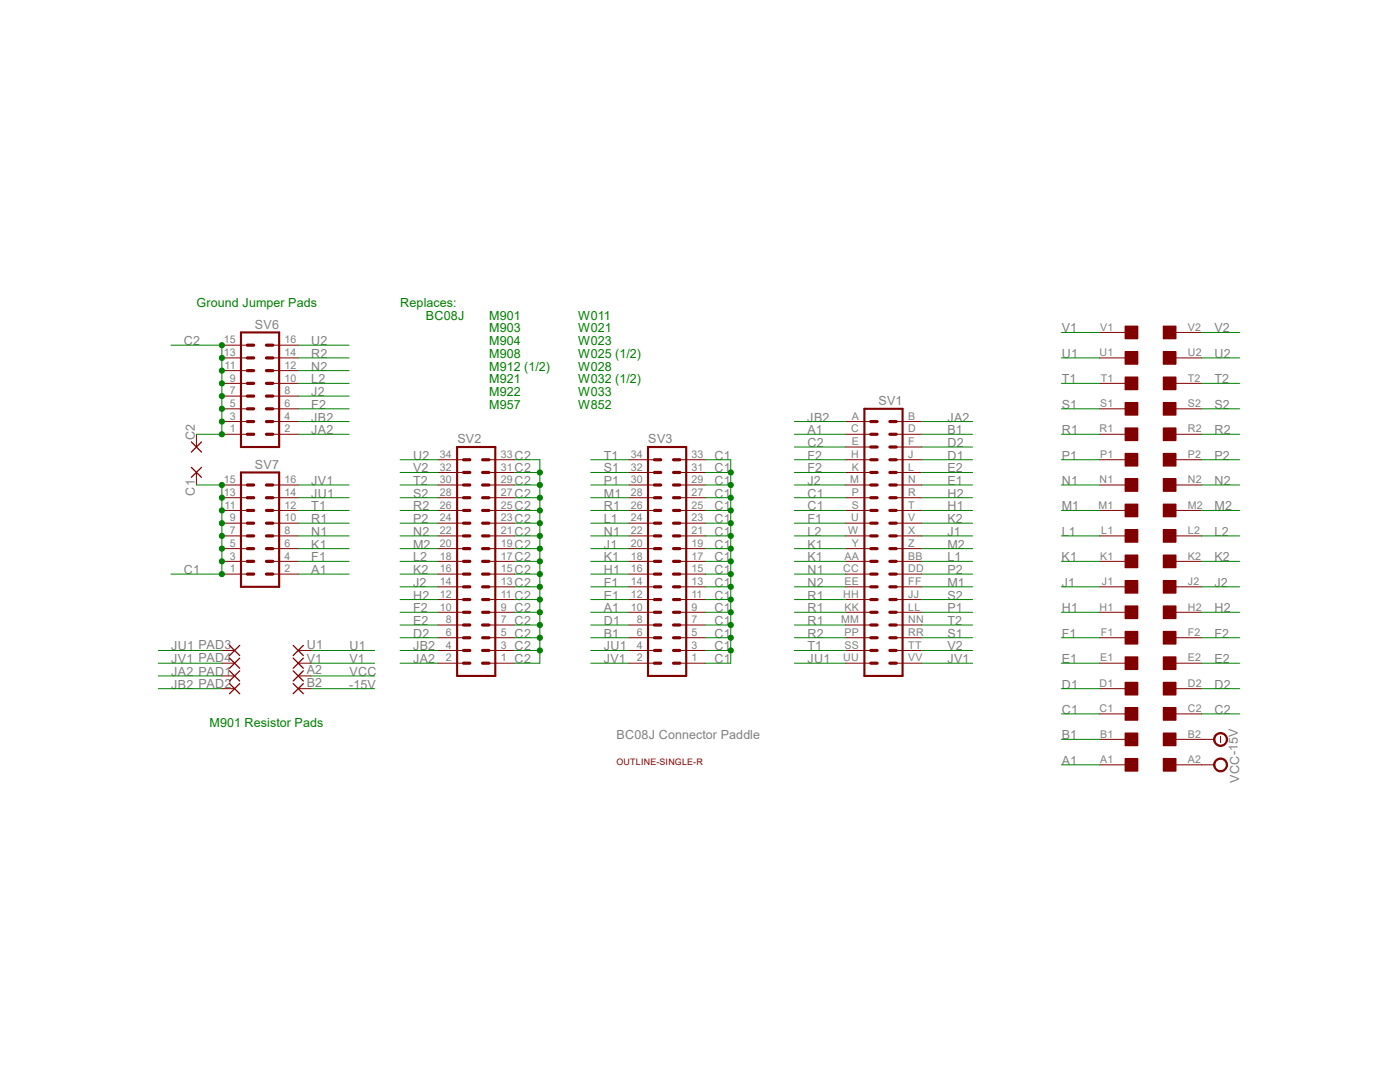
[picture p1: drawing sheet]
<svg xmlns="http://www.w3.org/2000/svg" width="279mm" height="216mm" viewBox="0 0 279 216" stroke-linecap="round" stroke-linejoin="round" font-family="sans-serif">
<path d="M91.2 89.2h7.6v45.7h-7.6zM129.3 89.2h7.6v45.7h-7.6z" fill="none" stroke="#800000" stroke-width=".42"/>
<g fill="none" stroke="#800000" stroke-width=".64">
<path d="M92.5 96.8h1.3M92.5 99.3h1.3M92.5 91.7h1.3M92.5 94.3h1.3M96.3 96.8h1.3M96.3 99.3h1.3M96.3 91.7h1.3M96.3 94.3h1.3M130.6 96.8h1.3M130.6 99.3h1.3M130.6 91.7h1.3M130.6 94.3h1.3"/>
<path d="M134.4 96.8h1.3M134.4 99.3h1.3M134.4 91.7h1.3M134.4 94.3h1.3M92.5 114.6h1.3M92.5 117.1h1.3M92.5 119.6h1.3M92.5 109.5h1.3M92.5 112h1.3M92.5 101.9h1.3M92.5 104.4h1.3M92.5 106.9h1.3"/>
<path d="M96.3 114.6h1.3M96.3 117.1h1.3M96.3 119.6h1.3M96.3 109.5h1.3M96.3 112h1.3M96.3 101.9h1.3M96.3 104.4h1.3M96.3 106.9h1.3M130.6 114.6h1.3M130.6 117.1h1.3M130.6 119.6h1.3M130.6 109.5h1.3"/>
<path d="M130.6 112h1.3M130.6 101.9h1.3M130.6 104.4h1.3M130.6 106.9h1.3M134.4 114.6h1.3M134.4 117.1h1.3M134.4 119.6h1.3M134.4 109.5h1.3M134.4 112h1.3M134.4 101.9h1.3M134.4 104.4h1.3M134.4 106.9h1.3"/>
<path d="M92.5 127.3h1.3M92.5 129.8h1.3M92.5 132.3h1.3M92.5 122.2h1.3M92.5 124.7h1.3M96.3 127.3h1.3M96.3 129.8h1.3M96.3 132.3h1.3M96.3 122.2h1.3M96.3 124.7h1.3M130.6 127.3h1.3M130.6 129.8h1.3"/>
<path d="M130.6 132.3h1.3M130.6 122.2h1.3M130.6 124.7h1.3M134.4 127.3h1.3M134.4 129.8h1.3M134.4 132.3h1.3M134.4 122.2h1.3M134.4 124.7h1.3"/>
</g>
<g fill="none" stroke="#800000" stroke-width=".2">
<path d="M87.4 99.3h5.1M87.4 96.8h5.1M87.4 94.3h5.1M87.4 91.7h5.1M97.6 99.3h5.1M97.6 96.8h5.1M97.6 94.3h5.1M97.6 91.7h5.1M125.5 99.3h5.1M125.5 96.8h5.1M125.5 94.3h5.1M125.5 91.7h5.1"/>
<path d="M135.7 99.3h5.1M135.7 96.8h5.1M135.7 94.3h5.1M135.7 91.7h5.1M87.4 119.6h5.1M87.4 117.1h5.1M87.4 114.6h5.1M87.4 112h5.1M87.4 109.5h5.1M87.4 106.9h5.1M87.4 104.4h5.1M87.4 101.9h5.1"/>
<path d="M97.6 119.6h5.1M97.6 117.1h5.1M97.6 114.6h5.1M97.6 112h5.1M97.6 109.5h5.1M97.6 106.9h5.1M97.6 104.4h5.1M97.6 101.9h5.1M125.5 119.6h5.1M125.5 117.1h5.1M125.5 114.6h5.1M125.5 112h5.1"/>
<path d="M125.5 109.5h5.1M125.5 106.9h5.1M125.5 104.4h5.1M125.5 101.9h5.1M135.7 119.6h5.1M135.7 117.1h5.1M135.7 114.6h5.1M135.7 112h5.1M135.7 109.5h5.1M135.7 106.9h5.1M135.7 104.4h5.1M135.7 101.9h5.1"/>
<path d="M87.4 132.3h5.1M87.4 129.8h5.1M87.4 127.3h5.1M87.4 124.7h5.1M87.4 122.2h5.1M97.6 132.3h5.1M97.6 129.8h5.1M97.6 127.3h5.1M97.6 124.7h5.1M97.6 122.2h5.1M125.5 132.3h5.1M125.5 129.8h5.1"/>
<path d="M125.5 127.3h5.1M125.5 124.7h5.1M125.5 122.2h5.1M135.7 132.3h5.1M135.7 129.8h5.1M135.7 127.3h5.1M135.7 124.7h5.1M135.7 122.2h5.1"/>
</g>
<path d="M242.5 151.7a1.39 1.39 0 0 1 2.3 .2 1.39 1.39 0 0 1-.8 2.1 1.39 1.39 0 0 1-1.8-1.4h.2a1.15 1.15 0 0 1 1.6-1.1 1.15 1.15 0 0 1 .4 1.9 1.15 1.15 0 0 1-1.9-.4l-.1-.4h-.2z" fill-rule="evenodd" fill="#800000"/>
<path d="M239.8 152.6h2.5M242.5 151.7a1.39 1.39 0 0 1 2.3 .2 1.39 1.39 0 0 1-.8 2.1 1.39 1.39 0 0 1-1.8-1.4h.2a1.15 1.15 0 0 1 1.6-1.1 1.15 1.15 0 0 1 .4 1.9 1.15 1.15 0 0 1-1.9-.4l-.1-.4h-.2zM243.6 146.9v1.3" fill="none" stroke="#800000" stroke-width=".2"/>
<path d="M242.5 146.6a1.4 1.4 0 0 1 2.3 .2 1.4 1.4 0 0 1-.8 2.1 1.4 1.4 0 0 1-1.8-1.4h.2a1.15 1.15 0 0 1 1.6-1 1.15 1.15 0 0 1 .4 1.8 1.15 1.15 0 0 1-1.9-.3l-.1-.5h-.2z" fill-rule="evenodd" fill="#800000"/>
<path d="M239.8 147.5h2.5M242.5 146.6a1.4 1.4 0 0 1 2.3 .2 1.4 1.4 0 0 1-.8 2.1 1.4 1.4 0 0 1-1.8-1.4h.2a1.15 1.15 0 0 1 1.6-1 1.15 1.15 0 0 1 .4 1.8 1.15 1.15 0 0 1-1.9-.3l-.1-.5h-.2z" fill="none" stroke="#800000" stroke-width=".2"/>
<path d="M232.2 105.7h2.5v2.5h-2.5z" fill-rule="evenodd" fill="#800000"/>
<path d="M232.2 105.7h2.5v2.5h-2.5zM234.7 106.9h5.1" fill="none" stroke="#800000" stroke-width=".2"/>
<path d="M232.2 100.6h2.5v2.5h-2.5z" fill-rule="evenodd" fill="#800000"/>
<path d="M232.2 100.6h2.5v2.5h-2.5zM234.7 101.9h5.1" fill="none" stroke="#800000" stroke-width=".2"/>
<path d="M232.2 95.5h2.5v2.5h-2.5z" fill-rule="evenodd" fill="#800000"/>
<path d="M232.2 95.5h2.5v2.5h-2.5zM234.7 96.8h5.1" fill="none" stroke="#800000" stroke-width=".2"/>
<path d="M232.2 90.5h2.5v2.5h-2.5z" fill-rule="evenodd" fill="#800000"/>
<path d="M232.2 90.5h2.5v2.5h-2.5zM234.7 91.7h5.1" fill="none" stroke="#800000" stroke-width=".2"/>
<path d="M232.2 85.4h2.5v2.5h-2.5z" fill-rule="evenodd" fill="#800000"/>
<path d="M232.2 85.4h2.5v2.5h-2.5zM234.7 86.7h5.1" fill="none" stroke="#800000" stroke-width=".2"/>
<path d="M232.2 80.3h2.5v2.5h-2.5z" fill-rule="evenodd" fill="#800000"/>
<path d="M232.2 80.3h2.5v2.5h-2.5zM234.7 81.6h5.1" fill="none" stroke="#800000" stroke-width=".2"/>
<path d="M232.2 75.2h2.5v2.6h-2.5z" fill-rule="evenodd" fill="#800000"/>
<path d="M232.2 75.2h2.5v2.6h-2.5zM234.7 76.5h5.1" fill="none" stroke="#800000" stroke-width=".2"/>
<path d="M232.2 110.7h2.5v2.6h-2.5z" fill-rule="evenodd" fill="#800000"/>
<path d="M232.2 110.7h2.5v2.6h-2.5zM234.7 112h5.1" fill="none" stroke="#800000" stroke-width=".2"/>
<path d="M232.2 115.8h2.5v2.6h-2.5z" fill-rule="evenodd" fill="#800000"/>
<path d="M232.2 115.8h2.5v2.6h-2.5zM234.7 117.1h5.1" fill="none" stroke="#800000" stroke-width=".2"/>
<path d="M232.2 120.9h2.5v2.5h-2.5z" fill-rule="evenodd" fill="#800000"/>
<path d="M232.2 120.9h2.5v2.5h-2.5zM234.7 122.2h5.1" fill="none" stroke="#800000" stroke-width=".2"/>
<path d="M232.2 126h2.5v2.5h-2.5z" fill-rule="evenodd" fill="#800000"/>
<path d="M232.2 126h2.5v2.5h-2.5zM234.7 127.3h5.1" fill="none" stroke="#800000" stroke-width=".2"/>
<path d="M232.2 131.1h2.5v2.5h-2.5z" fill-rule="evenodd" fill="#800000"/>
<path d="M232.2 131.1h2.5v2.5h-2.5zM234.7 132.3h5.1" fill="none" stroke="#800000" stroke-width=".2"/>
<path d="M232.2 136.1h2.5v2.6h-2.5z" fill-rule="evenodd" fill="#800000"/>
<path d="M232.2 136.1h2.5v2.6h-2.5zM234.7 137.4h5.1" fill="none" stroke="#800000" stroke-width=".2"/>
<path d="M232.2 141.2h2.5v2.5h-2.5z" fill-rule="evenodd" fill="#800000"/>
<path d="M232.2 141.2h2.5v2.5h-2.5zM234.7 142.5h5.1" fill="none" stroke="#800000" stroke-width=".2"/>
<path d="M232.2 70.1h2.5v2.6h-2.5z" fill-rule="evenodd" fill="#800000"/>
<path d="M232.2 70.1h2.5v2.6h-2.5zM234.7 71.4h5.1" fill="none" stroke="#800000" stroke-width=".2"/>
<path d="M232.2 65.1h2.5v2.5h-2.5z" fill-rule="evenodd" fill="#800000"/>
<path d="M232.2 65.1h2.5v2.5h-2.5zM234.7 66.3h5.1" fill="none" stroke="#800000" stroke-width=".2"/>
<path d="M232.2 146.3h2.5v2.5h-2.5z" fill-rule="evenodd" fill="#800000"/>
<path d="M232.2 146.3h2.5v2.5h-2.5zM234.7 147.5h5.1" fill="none" stroke="#800000" stroke-width=".2"/>
<path d="M232.2 151.3h2.5v2.6h-2.5z" fill-rule="evenodd" fill="#800000"/>
<path d="M232.2 151.3h2.5v2.6h-2.5zM234.7 152.6h5.1" fill="none" stroke="#800000" stroke-width=".2"/>
<path d="M224.5 110.7h2.6v2.6h-2.6z" fill-rule="evenodd" fill="#800000"/>
<path d="M219.5 112h5M224.5 110.7h2.6v2.6h-2.6z" fill="none" stroke="#800000" stroke-width=".2"/>
<path d="M224.5 105.7h2.6v2.5h-2.6z" fill-rule="evenodd" fill="#800000"/>
<path d="M219.5 106.9h5M224.5 105.7h2.6v2.5h-2.6z" fill="none" stroke="#800000" stroke-width=".2"/>
<path d="M224.5 100.6h2.6v2.5h-2.6z" fill-rule="evenodd" fill="#800000"/>
<path d="M219.5 101.9h5M224.5 100.6h2.6v2.5h-2.6z" fill="none" stroke="#800000" stroke-width=".2"/>
<path d="M224.5 95.5h2.6v2.5h-2.6z" fill-rule="evenodd" fill="#800000"/>
<path d="M219.5 96.8h5M224.5 95.5h2.6v2.5h-2.6z" fill="none" stroke="#800000" stroke-width=".2"/>
<path d="M224.5 90.5h2.6v2.5h-2.6z" fill-rule="evenodd" fill="#800000"/>
<path d="M219.5 91.7h5M224.5 90.5h2.6v2.5h-2.6z" fill="none" stroke="#800000" stroke-width=".2"/>
<path d="M224.5 85.4h2.6v2.5h-2.6z" fill-rule="evenodd" fill="#800000"/>
<path d="M219.5 86.7h5M224.5 85.4h2.6v2.5h-2.6z" fill="none" stroke="#800000" stroke-width=".2"/>
<path d="M224.5 80.3h2.6v2.5h-2.6z" fill-rule="evenodd" fill="#800000"/>
<path d="M219.5 81.6h5M224.5 80.3h2.6v2.5h-2.6z" fill="none" stroke="#800000" stroke-width=".2"/>
<path d="M224.5 75.2h2.6v2.6h-2.6z" fill-rule="evenodd" fill="#800000"/>
<path d="M219.5 76.5h5M224.5 75.2h2.6v2.6h-2.6z" fill="none" stroke="#800000" stroke-width=".2"/>
<path d="M224.5 70.1h2.6v2.6h-2.6z" fill-rule="evenodd" fill="#800000"/>
<path d="M219.5 71.4h5M224.5 70.1h2.6v2.6h-2.6z" fill="none" stroke="#800000" stroke-width=".2"/>
<path d="M224.5 65.1h2.6v2.5h-2.6z" fill-rule="evenodd" fill="#800000"/>
<path d="M219.5 66.3h5M224.5 65.1h2.6v2.5h-2.6z" fill="none" stroke="#800000" stroke-width=".2"/>
<path d="M224.5 115.8h2.6v2.6h-2.6z" fill-rule="evenodd" fill="#800000"/>
<path d="M219.5 117.1h5M224.5 115.8h2.6v2.6h-2.6z" fill="none" stroke="#800000" stroke-width=".2"/>
<path d="M224.5 120.9h2.6v2.5h-2.6z" fill-rule="evenodd" fill="#800000"/>
<path d="M219.5 122.2h5M224.5 120.9h2.6v2.5h-2.6z" fill="none" stroke="#800000" stroke-width=".2"/>
<path d="M224.5 126h2.6v2.5h-2.6z" fill-rule="evenodd" fill="#800000"/>
<path d="M219.5 127.3h5M224.5 126h2.6v2.5h-2.6z" fill="none" stroke="#800000" stroke-width=".2"/>
<path d="M224.5 131.1h2.6v2.5h-2.6z" fill-rule="evenodd" fill="#800000"/>
<path d="M219.5 132.3h5M224.5 131.1h2.6v2.5h-2.6z" fill="none" stroke="#800000" stroke-width=".2"/>
<path d="M224.5 136.1h2.6v2.6h-2.6z" fill-rule="evenodd" fill="#800000"/>
<path d="M219.5 137.4h5M224.5 136.1h2.6v2.6h-2.6z" fill="none" stroke="#800000" stroke-width=".2"/>
<path d="M224.5 141.2h2.6v2.5h-2.6z" fill-rule="evenodd" fill="#800000"/>
<path d="M219.5 142.5h5M224.5 141.2h2.6v2.5h-2.6z" fill="none" stroke="#800000" stroke-width=".2"/>
<path d="M224.5 146.3h2.6v2.5h-2.6z" fill-rule="evenodd" fill="#800000"/>
<path d="M219.5 147.5h5M224.5 146.3h2.6v2.5h-2.6z" fill="none" stroke="#800000" stroke-width=".2"/>
<path d="M224.5 151.3h2.6v2.6h-2.6z" fill-rule="evenodd" fill="#800000"/>
<g fill="none" stroke="#800000" stroke-width=".2">
<path d="M44.3 79h5.1M44.3 76.5h5.1M44.3 74h5.1M44.3 71.4h5.1M44.3 68.9h5.1M54.4 79h5.1M54.4 76.5h5.1M54.4 74h5.1M54.4 71.4h5.1M54.4 68.9h5.1M39.2 86.7v2.5M39.2 94.3v2.5"/>
<path d="M44.3 84.1h5.1M44.3 86.7h5.1M44.3 96.8h5.1M44.3 99.3h5.1M44.3 81.6h5.1M54.4 84.1h5.1M54.4 86.7h5.1M54.4 96.8h5.1M54.4 99.3h5.1M54.4 81.6h5.1M168.7 84.1h5.1M168.7 86.7h5.1"/>
<path d="M168.7 89.2h5.1M168.7 91.7h5.1M168.7 94.3h5.1M168.7 96.8h5.1M168.7 99.3h5.1M178.9 84.1h5M178.9 86.7h5M178.9 89.2h5M178.9 91.7h5M178.9 94.3h5M178.9 96.8h5M178.9 99.3h5"/>
<path d="M44.3 101.9h5.1M44.3 104.4h5.1M44.3 106.9h5.1M44.3 109.5h5.1M44.3 112h5.1M44.3 114.6h5.1M54.4 101.9h5.1M54.4 104.4h5.1M54.4 106.9h5.1M54.4 109.5h5.1M54.4 112h5.1M54.4 114.6h5.1"/>
<path d="M168.7 101.9h5.1M168.7 104.4h5.1M168.7 106.9h5.1M168.7 109.5h5.1M168.7 112h5.1M168.7 114.6h5.1M168.7 117.1h5.1M168.7 119.6h5.1M178.9 101.9h5M178.9 104.4h5M178.9 106.9h5M178.9 109.5h5"/>
<path d="M178.9 112h5M178.9 114.6h5M178.9 117.1h5M178.9 119.6h5M44.3 129.8h2.5M44.3 132.3h2.5M44.3 134.9h2.5M44.3 137.4h2.5M59.5 129.8h2.6M59.5 132.3h2.6M59.5 134.9h2.6M59.5 137.4h2.6"/>
<path d="M168.7 122.2h5.1M168.7 124.7h5.1M168.7 127.3h5.1M168.7 129.8h5.1M168.7 132.3h5.1M178.9 122.2h5M178.9 124.7h5M178.9 127.3h5M178.9 129.8h5M178.9 132.3h5M219.5 152.6h5M224.5 151.3h2.6v2.6h-2.6z"/>
</g>
<path d="M48.1 66.3h7.6v22.9h-7.6zM48.1 94.3h7.6v22.8h-7.6zM172.5 81.6h7.6v53.3h-7.6z" fill="none" stroke="#800000" stroke-width=".42"/>
<g fill="none" stroke="#800000" stroke-width=".64">
<path d="M49.4 76.5h1.2M49.4 79h1.2M49.4 68.9h1.2M49.4 71.4h1.2M49.4 74h1.2M53.2 76.5h1.2M53.2 79h1.2M53.2 68.9h1.2M53.2 71.4h1.2M53.2 74h1.2M49.4 86.7h1.2M49.4 84.1h1.2"/>
<path d="M49.4 99.3h1.2M49.4 96.8h1.2M49.4 81.6h1.2M53.2 86.7h1.2M53.2 84.1h1.2M53.2 99.3h1.2M53.2 96.8h1.2M53.2 81.6h1.2M173.8 89.2h1.2M173.8 86.7h1.2M173.8 84.1h1.2M173.8 94.3h1.2"/>
<path d="M173.8 91.7h1.2M173.8 99.3h1.2M173.8 96.8h1.2M177.6 89.2h1.3M177.6 86.7h1.3M177.6 84.1h1.3M177.6 94.3h1.3M177.6 91.7h1.3M177.6 99.3h1.3M177.6 96.8h1.3M49.4 101.9h1.2M49.4 106.9h1.2"/>
<path d="M49.4 104.4h1.2M49.4 114.6h1.2M49.4 112h1.2M49.4 109.5h1.2M53.2 101.9h1.2M53.2 106.9h1.2M53.2 104.4h1.2M53.2 114.6h1.2M53.2 112h1.2M53.2 109.5h1.2M173.8 101.9h1.2M173.8 106.9h1.2"/>
<path d="M173.8 104.4h1.2M173.8 114.6h1.2M173.8 112h1.2M173.8 109.5h1.2M173.8 119.6h1.2M173.8 117.1h1.2M177.6 101.9h1.3M177.6 106.9h1.3M177.6 104.4h1.3M177.6 114.6h1.3M177.6 112h1.3M177.6 109.5h1.3"/>
<path d="M177.6 119.6h1.3M177.6 117.1h1.3M173.8 124.7h1.2M173.8 122.2h1.2M173.8 127.3h1.2M173.8 129.8h1.2M173.8 132.3h1.2M177.6 124.7h1.3M177.6 122.2h1.3M177.6 127.3h1.3M177.6 129.8h1.3M177.6 132.3h1.3"/>
</g>
<g fill="none" stroke="#800000" stroke-width=".25">
<path d="M38.2 93.3l2 1.9M38.2 88.2l2 2M40.2 93.3l-2 1.9M40.2 88.2l-2 2M45.8 133.9l2 2M45.8 136.4l2 2M45.8 128.8l2 2M45.8 131.3l2 2M47.8 133.9l-2 2M47.8 136.4l-2 2M47.8 128.8l-2 2M47.8 131.3l-2 2"/>
<path d="M58.5 133.9l2 2M58.5 136.4l2 2M58.5 128.8l2 2M58.5 131.3l2 2M60.5 133.9l-2 2M60.5 136.4l-2 2M60.5 128.8l-2 2M60.5 131.3l-2 2"/>
</g>
<g fill="none" stroke="#008000" stroke-width=".2">
<path d="M34.1 68.9h10.2v17.8h-5.1M59.5 76.5h10.2M59.5 71.4h10.2M59.5 74h10.2M59.5 79h10.2M59.5 68.9h10.2M211.8 66.3h7.7M211.8 71.4h7.7M239.8 66.3h7.6M239.8 76.5h7.6M239.8 71.4h7.6M59.5 81.6h10.2"/>
<path d="M79.8 94.3h7.6M79.8 91.7h7.6M79.8 96.8h7.6M79.8 99.3h7.6M117.9 94.3h7.6M117.9 96.8h7.6M117.9 99.3h7.6M158.5 94.3h10.2M158.5 91.7h10.2M158.5 96.8h10.2M183.9 94.3h10.2M183.9 86.7h10.2"/>
<path d="M183.9 91.7h10.2M183.9 96.8h10.2M183.9 99.3h10.2M183.9 89.2h10.2M211.8 81.6h7.7M211.8 91.7h7.7M239.8 81.6h7.6M239.8 86.7h7.6M239.8 91.7h7.6M239.8 96.8h7.6M79.8 119.6h7.6M79.8 101.9h7.6"/>
<path d="M79.8 114.6h7.6M79.8 117.1h7.6M79.8 106.9h7.6M79.8 109.5h7.6M79.8 112h7.6M79.8 104.4h7.6M117.9 119.6h7.6M117.9 114.6h7.6M117.9 109.5h7.6M117.9 104.4h7.6M158.5 117.1h10.2M158.5 106.9h10.2"/>
<path d="M183.9 119.6h10.2M183.9 101.9h10.2M183.9 114.6h10.2M183.9 117.1h10.2M183.9 106.9h10.2M183.9 109.5h10.2M183.9 112h10.2M183.9 104.4h10.2M211.8 101.9h7.7M211.8 117.1h7.7M211.8 106.9h7.7M239.8 101.9h7.6"/>
<path d="M239.8 117.1h7.6M239.8 106.9h7.6M239.8 112h7.6M62.1 137.4h12.7M62.1 132.3h12.7M62.1 129.8h12.7M62.1 134.9h12.7M79.8 127.3h7.6M79.8 124.7h7.6M79.8 122.2h7.6M117.9 127.3h7.6M117.9 124.7h7.6"/>
<path d="M158.5 127.3h10.2M183.9 127.3h10.2M183.9 124.7h10.2M183.9 122.2h10.2M183.9 129.8h10.2M211.8 137.4h7.7M211.8 132.3h7.7M211.8 122.2h7.7M239.8 127.3h7.6M239.8 137.4h7.6M239.8 132.3h7.6M239.8 122.2h7.6"/>
<path d="M211.8 147.5h7.7"/>
</g>
<circle cx="44.3" cy="79" r=".51" fill="#008000"/>
<circle cx="44.3" cy="79" r=".51" fill="none" stroke="#008000" stroke-width=".2"/>
<circle cx="44.3" cy="76.5" r=".51" fill="#008000"/>
<circle cx="44.3" cy="76.5" r=".51" fill="none" stroke="#008000" stroke-width=".2"/>
<circle cx="44.3" cy="74" r=".51" fill="#008000"/>
<circle cx="44.3" cy="74" r=".51" fill="none" stroke="#008000" stroke-width=".2"/>
<circle cx="44.3" cy="71.4" r=".51" fill="#008000"/>
<circle cx="44.3" cy="71.4" r=".51" fill="none" stroke="#008000" stroke-width=".2"/>
<circle cx="44.3" cy="68.9" r=".51" fill="#008000"/>
<circle cx="44.3" cy="68.9" r=".51" fill="none" stroke="#008000" stroke-width=".2"/>
<circle cx="44.3" cy="81.6" r=".51" fill="#008000"/>
<circle cx="44.3" cy="81.6" r=".51" fill="none" stroke="#008000" stroke-width=".2"/>
<circle cx="44.3" cy="84.1" r=".51" fill="#008000"/>
<circle cx="44.3" cy="84.1" r=".51" fill="none" stroke="#008000" stroke-width=".2"/>
<circle cx="44.3" cy="86.7" r=".51" fill="#008000"/>
<g fill="none" stroke="#008000" stroke-width=".2">
<path d="M102.7 91.7h5v40.6h-5M102.7 94.3h5M102.7 96.8h5M102.7 99.3h5M102.7 119.6h5M102.7 117.1h5M102.7 101.9h5M102.7 104.4h5M102.7 106.9h5M102.7 109.5h5M102.7 112h5M102.7 114.6h5"/>
<path d="M102.7 129.8h5M102.7 127.3h5M102.7 122.2h5M102.7 124.7h5"/>
<circle cx="44.3" cy="86.7" r=".51"/>
</g>
<circle cx="107.7" cy="129.8" r=".51" fill="#008000"/>
<circle cx="107.7" cy="129.8" r=".51" fill="none" stroke="#008000" stroke-width=".2"/>
<circle cx="107.7" cy="127.3" r=".51" fill="#008000"/>
<circle cx="107.7" cy="127.3" r=".51" fill="none" stroke="#008000" stroke-width=".2"/>
<circle cx="107.7" cy="94.3" r=".51" fill="#008000"/>
<circle cx="107.7" cy="94.3" r=".51" fill="none" stroke="#008000" stroke-width=".2"/>
<circle cx="107.7" cy="96.8" r=".51" fill="#008000"/>
<circle cx="107.7" cy="96.8" r=".51" fill="none" stroke="#008000" stroke-width=".2"/>
<circle cx="107.7" cy="99.3" r=".51" fill="#008000"/>
<circle cx="107.7" cy="99.3" r=".51" fill="none" stroke="#008000" stroke-width=".2"/>
<circle cx="107.7" cy="101.9" r=".51" fill="#008000"/>
<circle cx="107.7" cy="101.9" r=".51" fill="none" stroke="#008000" stroke-width=".2"/>
<circle cx="107.7" cy="104.4" r=".51" fill="#008000"/>
<circle cx="107.7" cy="104.4" r=".51" fill="none" stroke="#008000" stroke-width=".2"/>
<circle cx="107.7" cy="106.9" r=".51" fill="#008000"/>
<circle cx="107.7" cy="106.9" r=".51" fill="none" stroke="#008000" stroke-width=".2"/>
<circle cx="107.7" cy="109.5" r=".51" fill="#008000"/>
<circle cx="107.7" cy="109.5" r=".51" fill="none" stroke="#008000" stroke-width=".2"/>
<circle cx="107.7" cy="112" r=".51" fill="#008000"/>
<circle cx="107.7" cy="112" r=".51" fill="none" stroke="#008000" stroke-width=".2"/>
<circle cx="107.7" cy="114.6" r=".51" fill="#008000"/>
<circle cx="107.7" cy="114.6" r=".51" fill="none" stroke="#008000" stroke-width=".2"/>
<circle cx="107.7" cy="117.1" r=".51" fill="#008000"/>
<circle cx="107.7" cy="117.1" r=".51" fill="none" stroke="#008000" stroke-width=".2"/>
<circle cx="107.7" cy="119.6" r=".51" fill="#008000"/>
<circle cx="107.7" cy="119.6" r=".51" fill="none" stroke="#008000" stroke-width=".2"/>
<circle cx="107.7" cy="122.2" r=".51" fill="#008000"/>
<circle cx="107.7" cy="122.2" r=".51" fill="none" stroke="#008000" stroke-width=".2"/>
<circle cx="107.7" cy="124.7" r=".51" fill="#008000"/>
<g fill="none" stroke="#008000" stroke-width=".2">
<path d="M39.2 96.8h5.1v17.8h-10.2M158.5 89.2h10.2M239.8 142.5h7.6"/>
<circle cx="107.7" cy="124.7" r=".51"/>
</g>
<circle cx="44.3" cy="114.6" r=".51" fill="#008000"/>
<circle cx="44.3" cy="114.6" r=".51" fill="none" stroke="#008000" stroke-width=".2"/>
<circle cx="44.3" cy="112" r=".51" fill="#008000"/>
<circle cx="44.3" cy="112" r=".51" fill="none" stroke="#008000" stroke-width=".2"/>
<circle cx="44.3" cy="109.5" r=".51" fill="#008000"/>
<circle cx="44.3" cy="109.5" r=".51" fill="none" stroke="#008000" stroke-width=".2"/>
<circle cx="44.3" cy="106.9" r=".51" fill="#008000"/>
<circle cx="44.3" cy="106.9" r=".51" fill="none" stroke="#008000" stroke-width=".2"/>
<circle cx="44.3" cy="104.4" r=".51" fill="#008000"/>
<circle cx="44.3" cy="104.4" r=".51" fill="none" stroke="#008000" stroke-width=".2"/>
<circle cx="44.3" cy="101.9" r=".51" fill="#008000"/>
<circle cx="44.3" cy="101.9" r=".51" fill="none" stroke="#008000" stroke-width=".2"/>
<circle cx="44.3" cy="99.3" r=".51" fill="#008000"/>
<circle cx="44.3" cy="99.3" r=".51" fill="none" stroke="#008000" stroke-width=".2"/>
<circle cx="44.3" cy="96.8" r=".51" fill="#008000"/>
<g fill="none" stroke="#008000" stroke-width=".2">
<path d="M140.8 91.7h5v40.6h-5M140.8 94.3h5M140.8 96.8h5M140.8 99.3h5M140.8 101.9h5M140.8 104.4h5M140.8 106.9h5M140.8 109.5h5M140.8 112h5M140.8 114.6h5M140.8 117.1h5M140.8 119.6h5"/>
<path d="M140.8 122.2h5M140.8 124.7h5M140.8 127.3h5M140.8 129.8h5"/>
<circle cx="44.3" cy="96.8" r=".51"/>
</g>
<circle cx="145.8" cy="94.3" r=".51" fill="#008000"/>
<circle cx="145.8" cy="94.3" r=".51" fill="none" stroke="#008000" stroke-width=".2"/>
<circle cx="145.8" cy="96.8" r=".51" fill="#008000"/>
<circle cx="145.8" cy="96.8" r=".51" fill="none" stroke="#008000" stroke-width=".2"/>
<circle cx="145.8" cy="99.3" r=".51" fill="#008000"/>
<circle cx="145.8" cy="99.3" r=".51" fill="none" stroke="#008000" stroke-width=".2"/>
<circle cx="145.8" cy="101.9" r=".51" fill="#008000"/>
<circle cx="145.8" cy="101.9" r=".51" fill="none" stroke="#008000" stroke-width=".2"/>
<circle cx="145.8" cy="104.4" r=".51" fill="#008000"/>
<circle cx="145.8" cy="104.4" r=".51" fill="none" stroke="#008000" stroke-width=".2"/>
<circle cx="145.8" cy="106.9" r=".51" fill="#008000"/>
<circle cx="145.8" cy="106.9" r=".51" fill="none" stroke="#008000" stroke-width=".2"/>
<circle cx="145.8" cy="109.5" r=".51" fill="#008000"/>
<circle cx="145.8" cy="109.5" r=".51" fill="none" stroke="#008000" stroke-width=".2"/>
<circle cx="145.8" cy="112" r=".51" fill="#008000"/>
<circle cx="145.8" cy="112" r=".51" fill="none" stroke="#008000" stroke-width=".2"/>
<circle cx="145.8" cy="114.6" r=".51" fill="#008000"/>
<circle cx="145.8" cy="114.6" r=".51" fill="none" stroke="#008000" stroke-width=".2"/>
<circle cx="145.8" cy="117.1" r=".51" fill="#008000"/>
<circle cx="145.8" cy="117.1" r=".51" fill="none" stroke="#008000" stroke-width=".2"/>
<circle cx="145.8" cy="119.6" r=".51" fill="#008000"/>
<circle cx="145.8" cy="119.6" r=".51" fill="none" stroke="#008000" stroke-width=".2"/>
<circle cx="145.8" cy="122.2" r=".51" fill="#008000"/>
<circle cx="145.8" cy="122.2" r=".51" fill="none" stroke="#008000" stroke-width=".2"/>
<circle cx="145.8" cy="124.7" r=".51" fill="#008000"/>
<circle cx="145.8" cy="124.7" r=".51" fill="none" stroke="#008000" stroke-width=".2"/>
<circle cx="145.8" cy="127.3" r=".51" fill="#008000"/>
<circle cx="145.8" cy="127.3" r=".51" fill="none" stroke="#008000" stroke-width=".2"/>
<circle cx="145.8" cy="129.8" r=".51" fill="#008000"/>
<g fill="none" stroke="#008000" stroke-width=".2">
<path d="M211.8 76.5h7.7M59.5 99.3h10.2M59.5 86.7h10.2M59.5 96.8h10.2M59.5 84.1h10.2M117.9 91.7h7.6M158.5 99.3h10.2M158.5 86.7h10.2M158.5 84.1h10.2M183.9 84.1h10.2M211.8 86.7h7.7M211.8 96.8h7.7"/>
<path d="M59.5 101.9h10.2M59.5 114.6h10.2M59.5 112h10.2M59.5 104.4h10.2M59.5 109.5h10.2M59.5 106.9h10.2M117.9 101.9h7.6M117.9 112h7.6M117.9 117.1h7.6M117.9 106.9h7.6M158.5 101.9h10.2M158.5 114.6h10.2"/>
<path d="M158.5 112h10.2M158.5 104.4h10.2M158.5 109.5h10.2M158.5 119.6h10.2M211.8 112h7.7M31.6 129.8h12.7M31.6 132.3h12.7M31.6 134.9h12.7M31.6 137.4h12.7M79.8 129.8h7.6M79.8 132.3h7.6M117.9 122.2h7.6"/>
<path d="M117.9 129.8h7.6M117.9 132.3h7.6M158.5 122.2h10.2M158.5 129.8h10.2M158.5 124.7h10.2M158.5 132.3h10.2M183.9 132.3h10.2M211.8 127.3h7.7M211.8 142.5h7.7M211.8 152.6h7.7"/>
<circle cx="145.8" cy="129.8" r=".51"/>
</g>
<g font-size="2.5" fill="#008000">
<text x="39.2" y="61.3">Ground Jumper Pads</text>
<text x="79.9" y="61.3">Replaces:</text>
<text x="85" y="63.8">BC08J</text>
<text x="97.6" y="63.8">M901</text>
<text x="115.4" y="63.8">W011</text>
<text x="97.6" y="66.3">M903</text>
<text x="97.6" y="68.9">M904</text>
<text x="97.6" y="71.4">M908</text>
<text x="115.4" y="66.3">W021</text>
<text x="115.4" y="68.9">W023</text>
<text x="115.4" y="71.4">W025 (1/2)</text>
<text x="97.6" y="74">M912 (1/2)</text>
<text x="97.6" y="76.5">M921</text>
<text x="115.4" y="74">W028</text>
<text x="115.4" y="76.5">W032 (1/2)</text>
<text x="97.6" y="79">M922</text>
<text x="97.6" y="81.6">M957</text>
<text x="115.4" y="79">W033</text>
<text x="115.4" y="81.6">W852</text>
<text x="41.8" y="145">M901 Resistor Pads</text>
</g>
<g font-size="2.5" fill="#808080">
<text x="50.9" y="65.6">SV6</text>
<text x="36.7" y="68.9">C2</text>
<text x="62.1" y="71.4">R2</text>
<text x="62.1" y="68.9">U2</text>
<text x="211.9" y="71.4">U1</text>
<text x="211.9" y="66.3">V1</text>
<text x="242.4" y="66.3">V2</text>
<text x="242.4" y="71.4">U2</text>
<text x="62.1" y="74">N2</text>
<text x="62.1" y="76.5">L2</text>
<text x="211.9" y="76.5">T1</text>
<text x="242.4" y="76.5">T2</text>
<text x="62.1" y="81.6">F2</text>
<text x="62.1" y="79">J2</text>
<text x="175.3" y="80.8">SV1</text>
<text x="211.9" y="81.6">S1</text>
<text x="242.4" y="81.6">S2</text>
<text x="38.9" y="87.8" transform="rotate(-90 38.9 87.8)">C2</text>
<text x="62.1" y="86.7">JA2</text>
<text x="62.1" y="84.1">JB2</text>
<text x="91.3" y="88.4">SV2</text>
<text x="129.4" y="88.4">SV3</text>
<text x="161.1" y="84.1">JB2</text>
<text x="161.1" y="89.2">C2</text>
<text x="161.1" y="86.7">A1</text>
<text x="189.1" y="86.7">B1</text>
<text x="189.1" y="89.2">D2</text>
<text x="189.1" y="84.1">JA2</text>
<text x="211.9" y="86.7">R1</text>
<text x="242.4" y="86.7">R2</text>
<text x="50.9" y="93.5">SV7</text>
<text x="82.4" y="94.3">V2</text>
<text x="82.4" y="91.7">U2</text>
<text x="102.7" y="94.3">C2</text>
<text x="102.7" y="91.7">C2</text>
<text x="120.5" y="94.3">S1</text>
<text x="120.5" y="91.7">T1</text>
<text x="142.6" y="94.3">C1</text>
<text x="142.6" y="91.7">C1</text>
<text x="161.1" y="91.7">F2</text>
<text x="161.1" y="94.3">F2</text>
<text x="189.1" y="91.7">D1</text>
<text x="189.1" y="94.3">E2</text>
<text x="211.9" y="91.7">P1</text>
<text x="242.4" y="91.7">P2</text>
<text x="38.9" y="98.9" transform="rotate(-90 38.9 98.9)">C1</text>
<text x="62.1" y="101.9">T1</text>
<text x="62.1" y="99.3">JU1</text>
<text x="62.1" y="96.8">JV1</text>
<text x="82.4" y="96.8">T2</text>
<text x="82.4" y="99.3">S2</text>
<text x="82.4" y="101.9">R2</text>
<text x="102.7" y="101.9">C2</text>
<text x="102.7" y="99.3">C2</text>
<text x="102.7" y="96.8">C2</text>
<text x="120.5" y="99.3">M1</text>
<text x="120.5" y="96.8">P1</text>
<text x="120.5" y="101.9">R1</text>
<text x="142.6" y="101.9">C1</text>
<text x="142.6" y="99.3">C1</text>
<text x="142.6" y="96.8">C1</text>
<text x="161.1" y="96.8">J2</text>
<text x="161.1" y="99.3">C1</text>
<text x="161.1" y="101.9">C1</text>
<text x="189.1" y="96.8">E1</text>
<text x="189.1" y="101.9">H1</text>
<text x="189.1" y="99.3">H2</text>
<text x="211.9" y="101.9">M1</text>
<text x="211.9" y="96.8">N1</text>
<text x="242.4" y="101.9">M2</text>
<text x="242.4" y="96.8">N2</text>
<text x="62.1" y="106.9">N1</text>
<text x="62.1" y="104.4">R1</text>
<text x="82.4" y="104.4">P2</text>
<text x="82.4" y="106.9">N2</text>
<text x="102.7" y="106.9">C2</text>
<text x="102.7" y="104.4">C2</text>
<text x="120.5" y="106.9">N1</text>
<text x="120.5" y="104.4">L1</text>
<text x="142.6" y="106.9">C1</text>
<text x="142.6" y="104.4">C1</text>
<text x="161.1" y="106.9">L2</text>
<text x="161.1" y="104.4">F1</text>
<text x="189.1" y="106.9">J1</text>
<text x="189.1" y="104.4">K2</text>
<text x="211.9" y="106.9">L1</text>
<text x="242.4" y="106.9">L2</text>
<text x="62.1" y="112">F1</text>
<text x="62.1" y="109.5">K1</text>
<text x="82.4" y="109.5">M2</text>
<text x="82.4" y="112">L2</text>
<text x="102.7" y="112">C2</text>
<text x="102.7" y="109.5">C2</text>
<text x="120.5" y="109.5">J1</text>
<text x="120.5" y="112">K1</text>
<text x="142.6" y="112">C1</text>
<text x="142.6" y="109.5">C1</text>
<text x="161.1" y="112">K1</text>
<text x="161.1" y="109.5">K1</text>
<text x="189.1" y="112">L1</text>
<text x="189.1" y="109.5">M2</text>
<text x="211.9" y="112">K1</text>
<text x="242.4" y="112">K2</text>
<text x="36.7" y="114.6">C1</text>
<text x="62.1" y="114.6">A1</text>
<text x="82.4" y="119.6">H2</text>
<text x="82.4" y="114.6">K2</text>
<text x="82.4" y="117.1">J2</text>
<text x="102.7" y="114.6">C2</text>
<text x="102.7" y="117.1">C2</text>
<text x="102.7" y="119.6">C2</text>
<text x="120.5" y="119.6">E1</text>
<text x="120.5" y="114.6">H1</text>
<text x="120.5" y="117.1">F1</text>
<text x="142.6" y="119.6">C1</text>
<text x="142.6" y="117.1">C1</text>
<text x="142.6" y="114.6">C1</text>
<text x="161.1" y="117.1">N2</text>
<text x="161.1" y="114.6">N1</text>
<text x="161.1" y="119.6">R1</text>
<text x="189.1" y="117.1">M1</text>
<text x="189.1" y="114.6">P2</text>
<text x="189.1" y="119.6">S2</text>
<text x="211.9" y="117.1">J1</text>
<text x="242.4" y="117.1">J2</text>
<text x="82.4" y="124.7">E2</text>
<text x="82.4" y="122.2">F2</text>
<text x="102.7" y="122.2">C2</text>
<text x="102.7" y="124.7">C2</text>
<text x="120.5" y="124.7">D1</text>
<text x="120.5" y="122.2">A1</text>
<text x="142.6" y="124.7">C1</text>
<text x="142.6" y="122.2">C1</text>
<text x="161.1" y="122.2">R1</text>
<text x="161.1" y="124.7">R1</text>
<text x="189.1" y="122.2">P1</text>
<text x="189.1" y="124.7">T2</text>
<text x="211.9" y="122.2">H1</text>
<text x="242.4" y="122.2">H2</text>
<text x="34.2" y="129.8">JU1 PAD3</text>
<text x="61.2" y="129.5">U1</text>
<text x="69.7" y="129.8">U1</text>
<text x="82.4" y="127.3">D2</text>
<text x="82.4" y="129.8">JB2</text>
<text x="102.7" y="127.3">C2</text>
<text x="102.7" y="129.8">C2</text>
<text x="120.5" y="127.3">B1</text>
<text x="120.5" y="129.8">JU1</text>
<text x="142.6" y="129.8">C1</text>
<text x="142.6" y="127.3">C1</text>
<text x="161.1" y="127.3">R2</text>
<text x="161.1" y="129.8">T1</text>
<text x="189.1" y="127.3">S1</text>
<text x="189.1" y="129.8">V2</text>
<text x="211.9" y="127.3">F1</text>
<text x="242.4" y="127.3">F2</text>
<text x="34.2" y="132.3">JV1 PAD4</text>
<text x="34.2" y="134.9">JA2 PAD1</text>
<text x="34.2" y="137.4">JB2 PAD2</text>
<text x="61.2" y="134.5">A2</text>
<text x="61.2" y="137.1">B2</text>
<text x="61.2" y="132.3">V1</text>
<text x="69.7" y="137.4">-15V</text>
<text x="69.7" y="134.9">VCC</text>
<text x="69.7" y="132.3">V1</text>
<text x="82.4" y="132.3">JA2</text>
<text x="102.7" y="132.3">C2</text>
<text x="120.5" y="132.3">JV1</text>
<text x="142.6" y="132.3">C1</text>
<text x="161.1" y="132.3">JU1</text>
<text x="189.1" y="132.3">JV1</text>
<text x="211.9" y="137.4">D1</text>
<text x="211.9" y="132.3">E1</text>
<text x="242.4" y="137.4">D2</text>
<text x="242.4" y="132.3">E2</text>
<text x="211.9" y="142.5">C1</text>
<text x="242.4" y="142.5">C2</text>
<text x="123" y="147.5">BC08J Connector Paddle</text>
<text x="211.9" y="147.5">B1</text>
<text x="211.9" y="152.6">A1</text>
<text x="247.3" y="156.2" transform="rotate(-90 247.3 156.2)">VCC-15V</text>
</g>
<g font-size="2.1" fill="#808080">
<text x="219.6" y="66">V1</text>
<text x="237.1" y="66">V2</text>
<text x="44.7" y="71.1">13</text>
<text x="44.7" y="68.5">15</text>
<text x="56.8" y="71.1">14</text>
<text x="56.8" y="68.5">16</text>
<text x="219.5" y="71.1">U1</text>
<text x="237.1" y="71.1">U2</text>
<text x="44.8" y="73.6">11</text>
<text x="45.8" y="76.2">9</text>
<text x="56.8" y="76.2">10</text>
<text x="56.8" y="73.6">12</text>
<text x="219.7" y="76.2">T1</text>
<text x="237.1" y="76.2">T2</text>
<text x="45.8" y="83.7">3</text>
<text x="45.8" y="81.2">5</text>
<text x="45.8" y="78.7">7</text>
<text x="56.8" y="83.7">4</text>
<text x="56.8" y="81.2">6</text>
<text x="56.8" y="78.7">8</text>
<text x="170" y="83.7">A</text>
<text x="181.2" y="83.7">B</text>
<text x="219.6" y="81.2">S1</text>
<text x="237.1" y="81.2">S2</text>
<text x="45.8" y="86.3">1</text>
<text x="56.8" y="86.3">2</text>
<text x="169.9" y="86.3">C</text>
<text x="170" y="88.8">E</text>
<text x="181.2" y="86.3">D</text>
<text x="181.2" y="88.8">F</text>
<text x="219.5" y="86.3">R1</text>
<text x="237.1" y="86.3">R2</text>
<text x="87.8" y="93.9">32</text>
<text x="87.8" y="91.4">34</text>
<text x="99.9" y="93.9">31</text>
<text x="99.9" y="91.4">33</text>
<text x="125.9" y="93.9">32</text>
<text x="125.9" y="91.4">34</text>
<text x="138" y="93.9">31</text>
<text x="138" y="91.4">33</text>
<text x="169.9" y="91.4">H</text>
<text x="170" y="93.9">K</text>
<text x="181.2" y="91.4">J</text>
<text x="181.2" y="93.9">L</text>
<text x="219.6" y="91.4">P1</text>
<text x="237.1" y="91.4">P2</text>
<text x="44.7" y="99">13</text>
<text x="44.7" y="96.4">15</text>
<text x="44.8" y="101.5">11</text>
<text x="56.8" y="101.5">12</text>
<text x="56.8" y="99">14</text>
<text x="56.8" y="96.4">16</text>
<text x="87.8" y="101.5">26</text>
<text x="87.8" y="99">28</text>
<text x="87.8" y="96.4">30</text>
<text x="99.9" y="101.5">25</text>
<text x="99.9" y="99">27</text>
<text x="99.9" y="96.4">29</text>
<text x="125.9" y="101.5">26</text>
<text x="125.9" y="99">28</text>
<text x="125.9" y="96.4">30</text>
<text x="138" y="101.5">25</text>
<text x="138" y="99">27</text>
<text x="138" y="96.4">29</text>
<text x="169.7" y="96.4">M</text>
<text x="170" y="99">P</text>
<text x="170" y="101.5">S</text>
<text x="181.2" y="96.4">N</text>
<text x="181.2" y="99">R</text>
<text x="181.2" y="101.5">T</text>
<text x="219.2" y="101.5">M1</text>
<text x="219.5" y="96.4">N1</text>
<text x="237.1" y="101.5">M2</text>
<text x="237.1" y="96.4">N2</text>
<text x="45.8" y="106.6">7</text>
<text x="45.8" y="104.1">9</text>
<text x="56.8" y="106.6">8</text>
<text x="56.8" y="104.1">10</text>
<text x="87.8" y="106.6">22</text>
<text x="87.8" y="104.1">24</text>
<text x="99.9" y="106.6">21</text>
<text x="99.9" y="104.1">23</text>
<text x="125.9" y="106.6">22</text>
<text x="125.9" y="104.1">24</text>
<text x="138" y="106.6">21</text>
<text x="138" y="104.1">23</text>
<text x="169.3" y="106.6">W</text>
<text x="169.9" y="104.1">U</text>
<text x="181.2" y="104.1">V</text>
<text x="181.2" y="106.6">X</text>
<text x="219.8" y="106.6">L1</text>
<text x="237.1" y="106.6">L2</text>
<text x="45.8" y="111.7">3</text>
<text x="45.8" y="109.1">5</text>
<text x="56.8" y="111.7">4</text>
<text x="56.8" y="109.1">6</text>
<text x="87.8" y="111.7">18</text>
<text x="87.8" y="109.1">20</text>
<text x="99.9" y="111.7">17</text>
<text x="99.9" y="109.1">19</text>
<text x="125.9" y="111.7">18</text>
<text x="125.9" y="109.1">20</text>
<text x="138" y="111.7">17</text>
<text x="138" y="109.1">19</text>
<text x="168.5" y="111.7">AA</text>
<text x="170" y="109.1">Y</text>
<text x="181.2" y="109.1">Z</text>
<text x="181.2" y="111.7">BB</text>
<text x="219.6" y="111.7">K1</text>
<text x="237.1" y="111.7">K2</text>
<text x="45.8" y="114.2">1</text>
<text x="56.8" y="114.2">2</text>
<text x="87.8" y="119.3">12</text>
<text x="87.8" y="116.8">14</text>
<text x="87.8" y="114.2">16</text>
<text x="99.9" y="119.3">11</text>
<text x="99.9" y="116.8">13</text>
<text x="99.9" y="114.2">15</text>
<text x="125.9" y="119.3">12</text>
<text x="125.9" y="116.8">14</text>
<text x="125.9" y="114.2">16</text>
<text x="138" y="119.3">11</text>
<text x="138" y="116.8">13</text>
<text x="138" y="114.2">15</text>
<text x="168.3" y="114.2">CC</text>
<text x="168.3" y="119.3">HH</text>
<text x="168.5" y="116.8">EE</text>
<text x="181.2" y="114.2">DD</text>
<text x="181.2" y="116.8">FF</text>
<text x="181.2" y="119.3">JJ</text>
<text x="219.9" y="116.8">J1</text>
<text x="237.1" y="116.8">J2</text>
<text x="87.8" y="121.8">10</text>
<text x="89" y="124.3">8</text>
<text x="99.9" y="124.3">7</text>
<text x="99.9" y="121.8">9</text>
<text x="125.9" y="121.8">10</text>
<text x="127.1" y="124.3">8</text>
<text x="138" y="124.3">7</text>
<text x="138" y="121.8">9</text>
<text x="167.9" y="124.3">MM</text>
<text x="168.5" y="121.8">KK</text>
<text x="181.2" y="121.8">LL</text>
<text x="181.2" y="124.3">NN</text>
<text x="219.5" y="121.8">H1</text>
<text x="237.1" y="121.8">H2</text>
<text x="89" y="132">2</text>
<text x="89" y="129.4">4</text>
<text x="89" y="126.9">6</text>
<text x="99.9" y="132">1</text>
<text x="99.9" y="129.4">3</text>
<text x="99.9" y="126.9">5</text>
<text x="127.1" y="132">2</text>
<text x="127.1" y="129.4">4</text>
<text x="127.1" y="126.9">6</text>
<text x="138" y="132">1</text>
<text x="138" y="129.4">3</text>
<text x="138" y="126.9">5</text>
<text x="168.3" y="132">UU</text>
<text x="168.5" y="126.9">PP</text>
<text x="168.5" y="129.4">SS</text>
<text x="181.2" y="126.9">RR</text>
<text x="181.2" y="129.4">TT</text>
<text x="181.2" y="132">VV</text>
<text x="219.6" y="132">E1</text>
<text x="219.7" y="126.9">F1</text>
<text x="237.1" y="126.9">F2</text>
<text x="237.1" y="132">E2</text>
<text x="219.5" y="137">D1</text>
<text x="237.1" y="137">D2</text>
<text x="219.5" y="142.1">C1</text>
<text x="237.1" y="142.1">C2</text>
<text x="219.6" y="147.2">B1</text>
<text x="237.1" y="147.2">B2</text>
<text x="219.6" y="152.3">A1</text>
<text x="237.1" y="152.3">A2</text>
</g>
<text font-size="1.8" fill="#800000" x="123" y="152.6">OUTLINE-SINGLE-R</text>
</svg>
